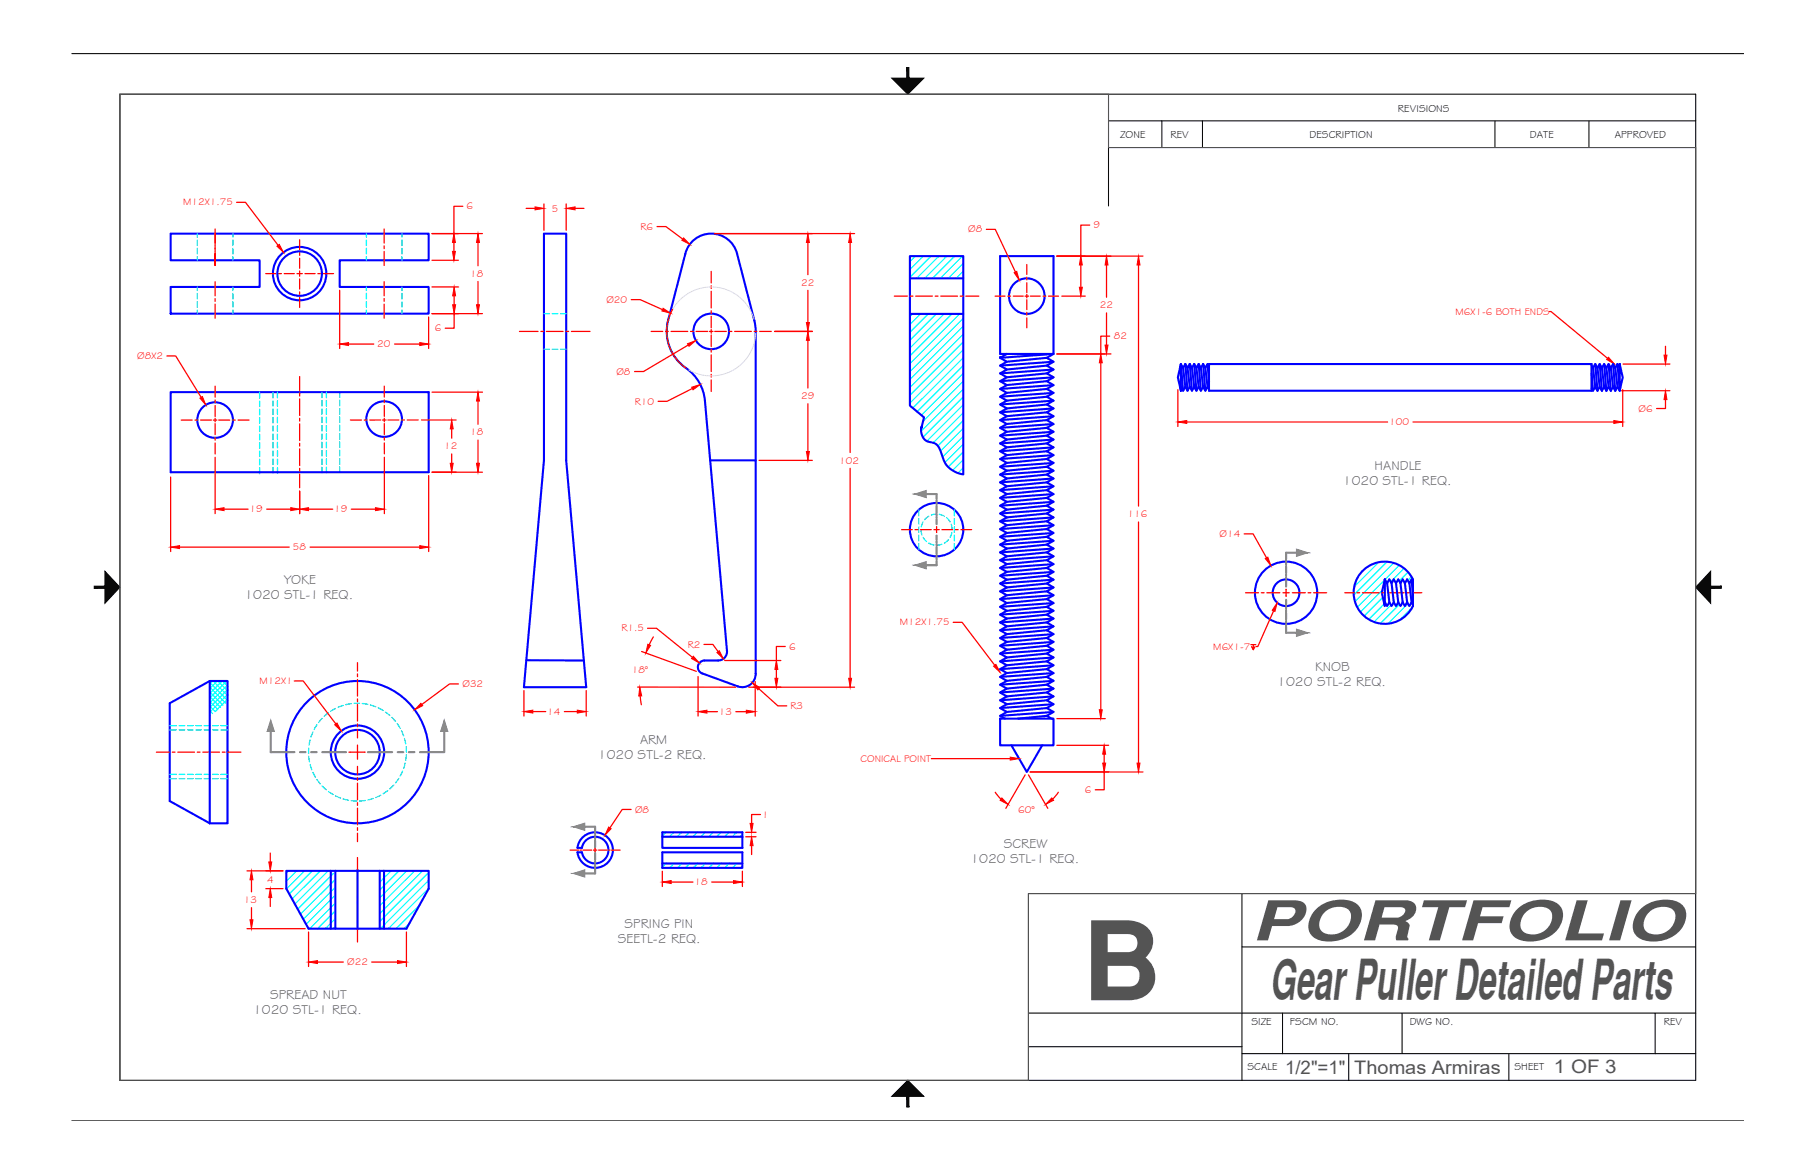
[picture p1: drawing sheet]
<svg xmlns="http://www.w3.org/2000/svg" width="432mm" height="279mm" viewBox="0 0 432 279" stroke-linecap="round" stroke-linejoin="round" font-family="sans-serif">
<!-- layer: OBJ -->
<g fill="none" stroke="#00f" stroke-width=".5">
<path d="M40.6 55.6h61.4v6.3h-21.2v6.4h21.2v6.3h-61.4v-6.3h21.2v-6.4h-21.2zM129.4 55.6h5.3v54l4.8 53.9h-14.9l4.8-53.9zM158.9 76.2a10.6 10.6 0 0 0 4.3 11.4M159 76.2l4-15.8a6.4 6.4 0 0 1 6.2-4.8 6.4 6.4 0 0 1 6.1 4.8l4.2 15.8 .3 2.1v82.1a3.2 3.2 0 0 1-4.3 3l-8.4-3.1a1.58 1.58 0 0 1-1.1-1.8 1.58 1.58 0 0 1 1.6-1.3h3.2M163.2 87.6a10.6 10.6 0 0 1 4.5 7.8l5.3 59.5a2.11 2.11 0 0 1-2.2 2.3M40.6 112.4v-19.1h61.4v19.1M169 109.6h10.8M68.1 211.5v-4.2h33.9v4.2M73.4 221h23.3"/>
<circle cx="71.3" cy="65.1" r="6.4"/>
<circle cx="169.2" cy="78.9" r="4.2"/>
<circle cx="51.2" cy="100" r="4.2"/>
<circle cx="91.4" cy="99.7" r="4.2"/>
<circle cx="85" cy="179" r="16.9"/>
<circle cx="85" cy="179" r="6.4"/>
<circle cx="85" cy="179" r="5.3"/>
</g>
<!-- layer: HID -->
<g fill="none" stroke="#00d1d1" stroke-width=".3">
<path d="M46.9 55.6v.9M46.9 57.1v1.3M46.9 59.1v1.3M55.4 55.6v.9M55.4 57.1v1.3M55.4 59.1v1.3M87.2 55.6v.9M87.2 57.1v1.3M87.2 59.1v1.3M95.6 55.6v.9M95.6 57.1v1.3M95.6 59.1v1.3"/>
<path d="M46.9 61.1v.8M46.9 68.3v.9M46.9 69.8v1.3M46.9 71.8v1.3M46.9 73.8v.8M55.4 61.1v.8M55.4 68.3v.9M55.4 69.8v1.3M55.4 71.8v1.3M55.4 73.8v.8M87.2 61.1v.8M87.2 68.3v.9"/>
<path d="M87.2 69.8v1.3M87.2 71.8v1.3M87.2 73.8v.8M95.6 61.1v.8M95.6 68.3v.9M95.6 69.8v1.3M95.6 71.8v1.3M95.6 73.8v.8M129.4 74.6h1.3M131.4 74.6h1.3M133.4 74.6h1.3M61.8 93.3v1.5"/>
<path d="M61.8 95.4v1.4M61.8 97.4v1.3M61.8 99.4v1.3M64.9 93.3l.1 1.4M65 95.4v1.3M65 97.3v1.4M65 99.3v1.3M66 93.3v1.4M66 95.4v1.3M66 97.3v1.4M66 99.3v1.3M76.6 93.3v1.4"/>
<path d="M76.6 95.3v1.3M76.6 97.3v1.3M76.6 99.3v1.3M77.6 93.3l.1 1.4M77.7 95.3v1.3M77.7 97.3v1.3M77.7 99.3v1.3M80.8 93.3v1.3M80.8 95.2v1.4M80.8 97.2v1.4M80.8 99.2v1.3M129.4 83.1h1.3"/>
<path d="M131.4 83.1h1.3M133.4 83.1h1.3M61.8 101.4v1.3M61.8 103.4v1.3M61.8 105.4v1.3M61.8 107.3v1.4M61.8 109.3v1.3M61.8 111.3v1.4M65 105.3v1.3M65 101.3v1.3M65 103.3v1.3M65 107.3v1.3"/>
<path d="M65 109.2v1.4M65 111.2v1.4M66 105.3v1.3M66 101.3v1.3M66 103.3v1.3M66 107.3v1.3M66 109.2v1.4M66 111.2v1.4M76.6 105.2v1.4M76.6 101.3v1.3M76.6 103.3v1.3M76.6 107.2v1.4"/>
<path d="M76.6 109.2v1.3M76.6 111.2v1.3M77.7 105.2v1.4M77.7 101.3v1.3M77.7 103.3v1.3M77.7 107.2v1.3M77.7 109.2v1.3M77.7 111.2v1.3M80.8 101.2v1.3M80.8 103.2v1.3M80.8 105.2v1.3M80.8 107.2v1.3"/>
<path d="M80.8 109.1v1.4M80.8 111.1v1.3M73.4 178v1.3M73.4 180l.2 1.3M73.8 176.1l-.3 1.3M74.4 174.2l-.4 1.2M75.4 172.5l-.7 1.1M76.6 171l-.8 1M78.1 169.6l-1 .9M79.8 168.6l-1.1 .7M81.6 167.9l-1.2 .4M83.6 167.5l-1.3 .2"/>
<path d="M85.5 167.4h-1.3M86.2 167.4l1.3 .2M88.1 167.8l1.3 .4M90 168.5l1.1 .6M91.7 169.5l1 .8M93.2 170.7l.9 1M94.5 172.2l.7 1.1M95.5 173.9l.5 1.2M96.2 175.8l.3 1.2M96.6 177.7l.1 1.3M96.7 179.7l-.2 1.3M73.8 181.9l.4 1.3"/>
<path d="M74.4 183.8l.7 1.2M75.4 185.5l.8 1.1M76.6 187.1l1 .9M78.1 188.4l1.1 .7M79.8 189.4l1.2 .5M81.6 190.1l1.3 .4M83.6 190.6h1.3M86.9 190.5l-1.4 .1M88.8 190l-1.3 .4M90.6 189.2l-1.2 .6M92.2 188.2l-1 .7M93.7 186.8l-1 .9"/>
<path d="M94.9 185.2l-.8 1.1M95.8 183.5l-.6 1.2M96.4 181.6l-.4 1.3"/>
</g>
<!-- layer: CEN -->
<g fill="none" stroke="#f00" stroke-width=".3">
<path d="M51.2 59.8v3.4v-2.8M51.2 54.5v3.9M51.2 58.5v1.2M71.3 57.1v2.4M91.4 54.5v3.4M91.4 58.5v.7M91.4 59.8v3.4M51.2 67v3.4M51.2 71.1v.6M51.2 72.4v3.3M63.2 65.1h2.4M66.3 65.1h.7"/>
<path d="M67.6 65.1h2.4M70.6 65.1h1.3M71.3 60.1v.7M71.3 61.4v2.4M71.3 64.5v1.3M71.3 66.4v2.4M71.3 69.5v.6M71.3 70.8v2.4M72.6 65.1h2.4M75.6 65.1h.7M76.9 65.1h2.4M91.4 67v3.4"/>
<path d="M91.4 71.1v.6M91.4 72.4v3.3M123.6 78.9h4.4M128.7 78.9h.6M130 78.9h4M134.6 78.9h.7M135.9 78.9h4.5M154.9 78.9h2.8M158.3 78.9h.7M159.6 78.9h4M164.3 78.9h.6M165.6 78.9h2.8"/>
<path d="M168.8 78.9h.8M169.2 64.6v2.7M169.2 68v.7M169.2 69.3v4M169.2 74v.6M169.2 75.3v2.7M169.2 78.5v.8M169.2 79.7v2.8M170 78.9h2.8M173.5 78.9h.6M174.8 78.9h4M179.4 78.9h.7"/>
<path d="M180.7 78.9h2.8M43.1 100h2.6M46.4 100h.7M47.7 100h2.6M50.8 100h.8M51.2 91.9v2.6M51.2 95.2v.7M51.2 96.5v2.6M51.2 99.6v.8M52 100h2.6M55.3 100h.7M56.6 100h2.6"/>
<path d="M83.4 100h2.6M86.6 100h.7M90.6 100h-2.6M91 100h.9M91.4 91.9v2.6M91.4 95.2v.6M91.4 96.5v2.6M91.4 99.5v.9M94.9 100h-2.6M95.6 100h.6M96.9 100h2.6M169.2 83.1v.7"/>
<path d="M169.2 84.5v3.9M169.2 89.1v.7M169.2 90.4v2.8M51.2 100.8v2.6M51.2 104.1v.7M51.2 105.4v2.6M91.4 100.8v2.6M91.4 104.1v.6M91.4 105.4v2.6"/>
</g>
<!-- layer: DIM -->
<g fill="none" stroke="#f00" stroke-width=".3">
<path d="M56.3 48.2h2.1l7.8 10.2M102.8 55.6h12M108 57.7v2.1M110.1 49.1h-2.1v6.5M113.7 57.7v5.5M125.2 49.6h2.1M129.4 48.5v6.3M134.7 48.5v6.3M136.8 49.6h2.1M156.3 53.9h2.1l4 3M170 55.6h33.3M192.2 57.7v7.7"/>
<path d="M202.3 57.7v50M80.8 69.1v13.8M102 75.4v7.5M102.8 74.6h12M102.8 68.3h6.3M102.8 61.9h6.3M108 74.6v3.5h-2.1M108 70.4v2.1M113.7 67v5.5M184.3 78.9h9M192.2 69.1v7.7M39.7 84.7h2.1l6.1 9.9"/>
<path d="M82.9 81.9h6M93.9 81.9h6M100.3 100h8.2M102.8 93.3h12M113.7 95.4v5.6M163.7 82.1l-10.6 6.3h-2.1M164.7 92.5l-6 3h-2.1M192.2 81v11.3M192.2 96.1v11.4M40.6 113.5v17.8M102 113.2v18.1M102.8 112.4h12"/>
<path d="M107.5 102.1v2.2M107.5 108v2.3M113.7 104.7v5.6M180.6 109.6h12.7M202.3 111.5v49.9M42.7 130.2h26.1M73.8 130.2h26.1M152.6 155l13.1 4.8M154.1 149.5h2.1l8.5 7M155.4 151.6l-1 1.9M167.5 153.4h2.1l1.2 1.7M124.6 164.3v6.1"/>
<path d="M126.8 169.4h3M134.3 169.4h3M139.5 164.3v6.1M151.7 163.5h23.3M152.3 165.6l.3 2.1M166.1 161v9.4M168.2 169.4h2.5M175.1 169.4h2.5M178.1 163.5h25.2M179.7 162.2v8.2"/>
</g>
<g fill="#f00" stroke="#f00" stroke-width=".24">
<path d="M40.6 130.2l2.1-.3v.7z"/>
<path d="M99.9 129.9l2.1 .3-2.1 .4z"/>
<path d="M113.4 110.3h.7l-.4 2.1z"/>
<path d="M113.7 93.3l.4 2.1h-.7z"/>
<path d="M107.5 100l.3 2.1h-.7z"/>
<path d="M107.1 110.3h.7l-.3 2.1z"/>
<path d="M47.6 94.8l.6-.4 .8 2z"/>
<path d="M108 68.3l.4 2.1h-.7z"/>
<path d="M107.7 72.5h.7l-.4 2.1z"/>
<path d="M113.4 72.5h.7l-.4 2.1z"/>
<path d="M113.7 55.6l.4 2.1h-.7z"/>
<path d="M107.6 59.8h.7l-.3 2.1z"/>
<path d="M108 55.6l.3 2.1h-.7z"/>
<path d="M99.9 81.5l2.1 .4-2.1 .3z"/>
<path d="M80.8 81.9l2.1-.4v.7z"/>
<path d="M65.9 58.6l.5-.4 1 1.9z"/>
<path d="M127.3 49.2l2.1 .4-2.1 .3z"/>
<path d="M134.7 49.6l2.1-.4v.7z"/>
<path d="M162.6 56.6l1.5 1.6-1.9-1z"/>
<path d="M164.6 92.1l2-.6-1.7 1.3z"/>
<path d="M163.6 81.8l2-.8-1.7 1.4z"/>
<path d="M192.2 55.6l.4 2.1h-.8z"/>
<path d="M191.8 76.8h.8l-.4 2.1z"/>
<path d="M192.2 78.9l.4 2.1h-.8z"/>
<path d="M191.8 107.5h.8l-.4 2.1z"/>
<path d="M202.3 55.6l.3 2.1h-.7z"/>
<path d="M201.9 161.4h.7l-.3 2.1z"/>
<path d="M177.6 169l2.1 .4-2.1 .3z"/>
<path d="M166.1 169.4l2.1-.4v.7z"/>
<path d="M154.1 153.3l.7 .3-1.2 1.8z"/>
<path d="M152.2 163.5l.5 2.1h-.7z"/>
<path d="M170.6 155.3l.5-.4 1 1.9z"/>
<path d="M165 156.2l1.4 1.6-1.9-1.1z"/>
<path d="M124.6 169.4l2.2-.4v.7z"/>
<path d="M137.3 169l2.2 .4-2.2 .3z"/>
</g>
<!-- layer: HATCH -->
<g fill="none" stroke="#0ff" stroke-width=".3">
<path d="M68.7 207.3l-.6 .6M70.6 207.3l-2.5 2.4M72.5 207.3l-4.3 4.3M74.3 207.3l-5.5 5.5M76.2 207.3l-6.7 6.7M78.1 207.3l-7.9 7.9M79.3 207.9l-8.5 8.5M79.8 209.3l-8.3 8.3M79.8 211.2l-7.6 7.6M79.8 213.1l-7 6.9M79.8 214.9l-6.1 6.1M79.8 216.8l-4.3 4.2"/>
<path d="M79.8 218.7l-2.4 2.3M93 207.3l-2.7 2.7M94.9 207.3l-4.6 4.5M96.8 207.3l-6.5 6.4M97.4 219.7l-1.3 1.3M98.6 207.3l-8.3 8.3M99.7 215.5l-5.5 5.5M100.5 207.3l-10.2 10.1M102 207.7l-11.7 11.6M102 209.5l-11.5 11.5M102 211.4l-9.6 9.6M79.8 220.5l-.5 .5"/>
</g>
<!-- layer: OBJ -->
<circle cx="85" cy="207.3" r=".25" fill="#00f"/>
<!-- layer: CEN -->
<g fill="none" stroke="#f00" stroke-width=".3">
<path d="M85 157.7v2M83 179h3.9M85 160.4v.6M85 161.7v4M85 166.3v.7M85 167.7v3.9M85 172.3v.7M85 173.6v2M85 177.3v3.4M85 182.4v2M85 185.1v.6M85 186.4v4"/>
<path d="M85 191v.7M85 192.3v4M85 197v.6M85 198.3v2M85 204.1v3.1M85 207.8v.7M85 209.2v3.9M85 213.8v.7M85 215.1v4M85 219.8v.6M85 221.1v3.1"/>
</g>
<!-- layer: OBJ -->
<path d="M40.4 167.4v23.2M49.9 162.1h4.2v33.8h-4.2M68.1 211.5l5.3 9.5M79.8 207.3v13.7M90.3 207.3v13.7M91.4 207.3v13.7M102 211.5l-5.3 9.5" fill="none" stroke="#00f" stroke-width=".5"/>
<!-- layer: HATCH -->
<g fill="none" stroke="#0ff" stroke-width=".3">
<path d="M49.9 170.3h.1M49.9 169.2l.7 .6M49.9 168l1.3 1.3M49.9 166.9l1.9 1.9M49.9 165.8l2.6 2.5M49.9 164.7l3.2 3.1M49.9 163.5l3.8 3.8M49.9 162.4l4.2 4.3M50.6 162.1l-.7 .7M50.7 162.1l3.4 3.4M51.7 162.1l-1.8 1.8M51.8 162.1l2.3 2.3"/>
<path d="M52.8 162.1l-2.9 2.9M52.9 162.1l1.2 1.2M54 162.1l-4.1 4M54 162.1l.1 .1M54.1 163l-4.2 4.3M54.1 164.1l-4.2 4.3M54.1 165.3l-4.2 4.2M54.1 166.4l-2.9 3"/>
</g>
<!-- layer: OBJ -->
<circle cx="54.1" cy="179" r=".25" fill="#00f"/>
<!-- layer: CEN -->
<g fill="none" stroke="#f00" stroke-width=".3">
<path d="M212.8 70.5h3.1M216.5 70.5h.7M217.9 70.5h3.9M222.5 70.5h.6M223.8 70.5h4M228.4 70.5h.7M229.8 70.5h3.1M236.7 70.5h2.4M239.8 70.5h.6M241.1 70.5h2.3M243.9 70.5h.8M244.3 62.9v2.4"/>
<path d="M244.3 66v.6M244.3 67.3v2.3M244.3 70.1v.8M244.3 71.3v2.4M244.3 74.3v.7M244.3 75.7v2.3M245.1 70.5h2.4M248.1 70.5h.7M249.5 70.5h2.3M214.5 126.1h2.5M217.7 126.1h.7M219 126.1h2.6"/>
<path d="M222.2 126.1h1.3M222.8 125.4v1.3M224.1 126.1h2.5M227.3 126.1h.6M228.6 126.1h2.6M296.3 141.1h3.1M300.1 141.1h.6M301.4 141.1h3.1M305.2 141.1h1.5M306 140.2v1.7M307.5 141.1h3M311.2 141.1h.7"/>
<path d="M312.5 141.1h3.1M319.9 141.1h2.3M322.8 141.1h.7M324.1 141.1h4M328.8 141.1h.6M330.1 141.1h4M334.7 141.1h.7M336 141.1h2.3M37.2 179h3.1M41 179h.6M42.3 179h4M46.9 179h.7"/>
<path d="M48.3 179h3.9M52.9 179h.6M54.2 179h3.1M135.6 202.3h2.1M138 202.3h.3M138.7 202.3h2M141.2 202.3h.8M141.6 201.8v1M142.4 202.3h2.1M144.8 202.3h.3M145.5 202.3h2"/>
</g>
<!-- layer: HID -->
<g fill="none" stroke="#00d1d1" stroke-width=".3">
<path d="M218.6 121.3v1.4M218.6 123.4v1.3M218.6 125.4v1.3M218.6 127.4v1.3M218.6 129.4v1.4M219.1 126.1l.2 1.2M219.6 124.2l-.4 1.2M219.6 127.9l.8 1M221 122.8l-1 .9M221 129.3l1.2 .4M222.8 122.3l-1.2 .3M223.5 122.4l1.2 .4"/>
<path d="M224.1 129.5l-1.3 .3M225.2 123.2l.8 1M225.7 128.4l-1 .9M226.3 124.8l.2 1.3M226.5 126.7l-.5 1.2M227.1 121.3v1.4M227.1 123.4v1.3M227.1 125.4v1.3M227.1 127.4v1.3M227.1 129.4v1.4M40.4 173.7h1.6M40.4 172.7h1.6"/>
<path d="M42.6 173.7h1.4M42.6 172.7h1.4M44.6 173.7h1.3M44.6 172.7h1.3M46.6 173.7h1.3M46.6 172.7h1.3M48.6 173.7h1.3M48.6 172.7h1.3M50.6 173.7h1.3M50.6 172.7h1.3M52.6 173.7h1.5M52.6 172.7h1.5"/>
<path d="M40.4 184.3h1.6M40.4 185.3h1.6M42.6 184.3h1.4M42.6 185.3h1.4M44.6 184.3h1.3M44.6 185.3h1.3M46.6 184.3h1.3M46.6 185.3h1.3M48.6 184.3h1.3M48.6 185.3h1.3M50.6 184.3h1.3M50.6 185.3h1.3"/>
<path d="M52.6 184.3h1.5M52.6 185.3h1.5"/>
</g>
<!-- layer: OBJ -->
<g fill="none" stroke="#00f" stroke-width=".5">
<path d="M216.5 66.2h12.7M216.5 74.7h12.7M237.9 61h12.7v23.2h-12.7zM250.6 84.2l-1.6 1M280.9 86.6v6.4l-.7-3.2zM287.6 93h91M287.6 86.6h91M385.3 86.6l.8 3.2-.8 3.2zM219.3 101.5a2.83 2.83 0 0 0 1.8 3.7l.5 .1a2.72 2.72 0 0 1 2.3 2.3 6.1 6.1 0 0 0 5.3 5.3v-51.9h-12.7v35.5l3.3 2.8-.7 2.9M324.3 135.7a7.4 7.4 0 0 1 11.8 2.2v6.3a7.4 7.4 0 0 1-11 2.9 7.4 7.4 0 0 1-.8-11.4zM329.5 137.9l-.8 3.2 .8 3.1v-.9M40.4 167.4l9.5-5.3v33.8l-9.5-5.3"/>
<path d="M237.9 171h12.7v6.4h-12.7zM240.6 177.4l3.7 6.3 3.7-6.3M138.3 199.6a4.2 4.2 0 0 1 6.7 .2 4.2 4.2 0 0 1-1.9 6.5 4.2 4.2 0 0 1-5.7-3.5h1a3.2 3.2 0 0 0 4.9 2.2 3.2 3.2 0 0 0 0-5.3 3.2 3.2 0 0 0-4.9 2.1h-1l.2-.8zM157.6 198.1h19v3.7h-19zM157.6 199.1h19M157.6 202.8h19v3.7h-19zM157.6 205.5h19"/>
<circle cx="244.3" cy="70.5" r="4.2"/>
<circle cx="222.8" cy="126" r="6.4"/>
<circle cx="306" cy="141.1" r="7.4"/>
<circle cx="306" cy="141.1" r="3.2"/>
</g>
<!-- layer: DIM -->
<g fill="none" stroke="#f00" stroke-width=".3">
<path d="M234.7 54.6h2.1l4.8 10.1M259.3 53.6h-2.2v7.4M150.2 71.3h2.1l5.3 2.4M160 73.6a10.6 10.6 0 0 0 3.2 14M251.4 61h20.5M252.6 70.5h5.6M257.1 63.1v5.3M263.2 63.1v7.6M263.2 74.5v7.6M270.9 63.1v57.4M368.6 74.1h.4l13.4 11.2M251.4 84.2h12.9"/>
<path d="M261.9 86.4v82.5M264 80h-2.1v4.2M280.2 92.7v8.8M385.8 93h11.5M386.1 92.7v8.8M386.1 86.6h11.2M396.2 95.1v2.1h-2.1M396.2 82.4v2.1M282.3 100.4h47.8M336.2 100.4h47.7M270.9 124.2v57.4M296 127.1h2.1l3.2 5.7"/>
<path d="M172.4 157.2h13.4M184.7 159.3v2.1M186.8 153.9h-2.1v3.3M226.8 148.1h2.1l7.8 10.2M297.6 153.4h1.2M298.2 153.4v1.2l-.4-.7M298.6 153.9l-.4 .7M303 145.4l-3.8 8.5h-.3M70 162.1h2.1l7.8 10.2M109.1 162.8h-2.1l-6.6 4.9M179.2 163.5h6.6M180.5 163.9l4.6 4.1h2.1"/>
<path d="M251.4 177.4h12.3M251.4 171h11.5M262.7 179.5v2.1M150.1 192.6h-2.1l-2.9 4.4M177.4 199.1h2.5M177.4 198.1h2.5M180.9 193.8h-2.1v2.2M221.6 180.5h18.7M236.8 188.5l1.3 1.7M243.9 184.4l-4.6 8M244.7 184.4l4.6 8M245.1 183.7h26.8"/>
<path d="M251.8 188.5l-1.4 1.7M262.7 183.7v4.3h-2.1M58.8 207.3h8.5M59.8 209.4v2.9M59.8 216v2.9M63.2 211.5h4.1M64.3 203v2.1M64.3 213.6v2.1M157.6 207.3v3.7M159.7 209.9h5.2M169.3 209.9h5.2M176.6 207.3v3.7"/>
<path d="M178.8 201.3v2.1M58.8 221h13.8M73.4 221.8v8.2M75.5 229h6.2M88.4 229h6.2M96.7 221.8v8.2"/>
</g>
<g fill="#f00" stroke="#f00" stroke-width=".24">
<path d="M100.1 167.4l.5 .5-1.9 1z"/>
<path d="M79.6 172.5l.6-.4 1 1.9z"/>
<path d="M73.4 229l2.1-.4v.7z"/>
<path d="M94.6 228.6l2.1 .4-2.1 .3z"/>
<path d="M63.9 205.1h.8l-.4 2.2z"/>
<path d="M64.3 211.5l.4 2.1h-.8z"/>
<path d="M59.8 207.3l.4 2.1h-.7z"/>
<path d="M59.5 218.9h.7l-.4 2.1z"/>
<path d="M144.8 196.8l.6 .4-1.5 1.6z"/>
<path d="M178.8 199.1l.4 2.2h-.7z"/>
<path d="M178.5 196h.7l-.4 2.1z"/>
<path d="M174.5 209.6l2.1 .3-2.1 .4z"/>
<path d="M157.6 209.9l2.1-.3v.7z"/>
<path d="M256.8 68.4h.7l-.4 2.1z"/>
<path d="M257.1 61l.4 2.1h-.7z"/>
<path d="M263.2 61l.4 2.1h-.7z"/>
<path d="M262.9 82.1h.7l-.4 2.1z"/>
<path d="M270.9 61l.3 2.1h-.7z"/>
<path d="M270.5 181.6h.7l-.3 2.1z"/>
<path d="M241.3 64.9l.6-.3 .6 2.1z"/>
<path d="M262.7 177.4l.3 2.1h-.7z"/>
<path d="M262.3 181.6h.7l-.3 2.1z"/>
<path d="M261.5 168.9h.7l-.3 2.1z"/>
<path d="M261.9 84.2l.3 2.2h-.7z"/>
<path d="M238.3 189.9l1.5 1.5-1.9-.9z"/>
<path d="M250.2 189.9l.5 .6-2 .9z"/>
<path d="M240.3 180.2l2.2 .3-2.2 .4z"/>
<path d="M236.4 158.5l.5-.4 1 1.9z"/>
<path d="M280.2 100.4l2.1-.3v.7z"/>
<path d="M383.9 100.1l2.2 .3-2.2 .4z"/>
<path d="M395.9 84.5h.7l-.4 2.1z"/>
<path d="M396.2 93l.4 2.1h-.7z"/>
<path d="M382.7 85l1.4 1.6-1.9-1z"/>
<path d="M301 132.9l.6-.3 .7 2z"/>
<path d="M303.9 143.4l-.6 2.1-.6-.3z"/>
<path d="M157.8 73.4l1.7 1.2-2-.6z"/>
<path d="M184.4 161.4h.7l-.4 2.1z"/>
<path d="M184.7 157.2l.4 2.1h-.7z"/>
<path d="M179 162.5l1.8 1.2-.5 .5z"/>
</g>
<!-- layer: HATCH -->
<g fill="none" stroke="#0ff" stroke-width=".3">
<path d="M217.1 74.7l-.6 .7M217.8 61l-1.3 1.3M219 74.7l-2.5 2.5M219.7 61l-3.2 3.1M220.9 74.7l-4.4 4.4M221.5 61l-5 5M222.7 74.7l-6.2 6.3M223.4 61l-5.3 5.2M224.6 74.7l-8.1 8.1M225.3 61l-5.3 5.2M226.5 74.7l-10 10M227.1 61l-5.3 5.2"/>
<path d="M228.3 74.7l-11.8 11.9M229 61l-5.3 5.2M229.2 62.7l-3.6 3.5M229.2 64.5l-1.7 1.7M229.2 75.8l-12.7 12.7M229.2 77.6l-12.7 12.7M229.2 79.5l-12.7 12.7M229.2 81.4l-12.7 12.7M229.2 83.2l-12.7 12.7M229.2 85.1l-12 12M229.2 87l-11 11M229.2 88.9l-10 9.9"/>
<path d="M229.2 90.7l-9.6 9.6M229.2 92.6l-10.1 10M229.2 94.5l-9.6 9.6M229.2 96.3l-8.7 8.7M229.2 98.2l-7.2 7.2M229.2 100.1l-6.1 6M229.2 102l-5.4 5.4M229.2 103.8l-5 4.9M229.2 105.7l-4.4 4.4M229.2 107.6l-3.6 3.5M229.2 109.4l-2.6 2.6M229.2 111.3l-1.3 1.3"/>
<path d="M328 133.8l-5.8 5.8M329.4 138l-6.5 6.5M330 133.7l-7.9 7.9M331.6 134l-9.2 9.2M332.9 134.5l-3.4 3.4M334 135.3l-3.1 3.1M334.2 138.8h.1M335 136.2l-2.1 2.1M335.8 137.2l-.9 .9M328.9 140.4l-5.3 5.3M329 142.2l-4.5 4.4M329.3 143.7l-3.7 3.7"/>
<path d="M329.6 143.5l-.1 .1M330.9 144l-4 4M332.9 143.8l-4.5 4.6M335 143.7l-4.8 4.7M336 144.5l-3.1 3.1M158.4 198.1l-.8 .8M160.3 198.1l-1.1 1M162.2 198.1l-1.1 1M164 198.1l-1 1M165.9 198.1l-1 1M167.8 198.1l-1.1 1M169.7 198.1l-1.1 1"/>
<path d="M171.5 198.1l-1 1M173.4 198.1l-1.1 1M175.3 198.1l-1.1 1M176.6 198.6l-.5 .5M158.5 205.5l-.9 .9M160.4 205.5l-1.1 1M162.2 205.5l-1 1M164.1 205.5l-1 1M166 205.5l-1.1 1M167.9 205.5l-1.1 1M169.7 205.5l-1 1M171.6 205.5l-1.1 1"/>
<path d="M173.5 205.5l-1.1 1M175.3 205.5l-1 1M176.6 206.1l-.5 .4"/>
</g>
<!-- layer: CUTTING PLANE -->
<g fill="none" stroke="#808080" stroke-width=".5">
<path d="M220.4 117.6h2.4v1.1M222.8 119v.3M222.8 119.7v.3M222.8 120.3v1.7M222.8 122.3v.4M222.8 123v.3M222.8 123.6v1.1M222.8 127.5v1M222.8 128.8v.4M222.8 129.5v.3M222.8 130.2v1.6M222.8 132.1v.4"/>
<path d="M222.8 132.8v.3M222.8 133.5v1h-2.4M306 133.4v.4M306 134.1v.3M306 134.7v1.7M306 136.7v.4M306 137.4v.3M306 138.1v1.5M308.4 131.5h-2.4v1.6M306 142.7v1.5M306 144.5v.4M306 145.2v.3"/>
<path d="M306 145.8v1.7M306 147.8v.4M306 148.5v.3M306 149.1v1.5h2.4M64.4 174.1v4.9h5.7M71.4 179h1.3M74 179h1.3M76.7 179h5.6M87.5 179h5.8M94.6 179h1.3M97.3 179h1.3M105.7 174.1v4.9h-5.8"/>
<path d="M139.1 196.8h2.5v1.6M141.6 198.7v.3M141.6 199.4v.3M141.6 200v1.6M141.6 203v1.6M141.6 204.9v.4M141.6 205.6v.3M141.6 206.3v1.6h-2.5"/>
</g>
<g fill="#808080" stroke="#808080" stroke-width=".24">
<path d="M105.7 171.4l.8 2.7h-1.7z"/>
<path d="M64.4 171.4l.9 2.7h-1.8z"/>
<path d="M136.4 196.8l2.7-.9v.9zM136.4 196.8l2.7 .8v-.8z"/>
<path d="M136.4 207.9l2.7-.9v.9zM136.4 207.9l2.7 .8v-.8z"/>
<path d="M217.6 117.6l2.8-.9v.9zM217.6 117.6l2.8 .8v-.8z"/>
<path d="M217.6 134.5l2.8-.8v.8zM217.6 134.5l2.8 .9v-.9z"/>
<path d="M308.4 130.7l2.8 .8h-2.8zM308.4 131.5v.9l2.8-.9z"/>
<path d="M308.4 149.7l2.8 .9h-2.8zM308.4 150.6v.9l2.8-.9z"/>
</g>
<!-- layer: CONSTRUCTION -->
<g fill="none" stroke="#dbdbdb" stroke-width=".24">
<path d="M159.4 75l-.2 .4M159.5 74.6l-.1 .3M159.8 74.1l-.2 .3M160 73.7l-.2 .3M160.2 73.2l-.1 .3M160.5 72.8l-.2 .3M160.8 72.4l-.2 .3M161.1 72l-.2 .3M161.5 71.7l-.3 .2M161.8 71.3l-.2 .3M162.2 71l-.3 .2M162.5 70.7l-.2 .2"/>
<path d="M162.9 70.4l-.2 .2M163.3 70.1l-.2 .2M163.8 69.8l-.3 .2M164.2 69.6l-.3 .1M164.6 69.3l-.3 .2M165.1 69.1l-.3 .2M165.5 68.9l-.3 .2M166 68.8l-.3 .1M166.5 68.6l-.3 .1M167 68.5l-.3 .1M167.5 68.4l-.4 .1M168 68.4h-.4"/>
<path d="M168.4 68.3l-.3 .1M168.9 68.3h-.3M169.1 68.3h.3M169.6 68.3h.3M170.1 68.3l.3 .1M170.6 68.4h.3M171.1 68.5h.3M171.6 68.6h.3M172 68.7l.4 .1M172.5 68.8l.3 .1M173 69l.3 .1M173.4 69.2l.3 .1"/>
<path d="M173.9 69.4l.3 .1M174.3 69.6l.3 .2M174.8 69.9l.2 .1M175.2 70.1l.3 .2M175.6 70.4l.2 .2M176 70.7l.2 .3M176.3 71.1l.3 .2M176.7 71.4l.2 .2M177 71.8l.3 .2M177.4 72.1l.2 .3M177.7 72.5l.2 .3M178 72.9l.1 .3"/>
<path d="M178.2 73.4l.2 .2M178.5 73.8l.1 .3M178.7 74.2l.1 .3M178.9 74.7l.1 .3M179.1 75.1l.1 .3M179.3 75.6l.1 .4M179.7 79.9v.3M179.8 79.3v.4M163.9 88l.3 .2M164.4 88.3l.3 .1M164.8 88.5l.3 .1M165.3 88.7l.3 .1"/>
<path d="M165.7 88.9l.3 .1M166.2 89l.3 .1M166.7 89.2h.3M167.2 89.3h.3M167.6 89.3l.4 .1M168.1 89.4h.4M168.6 89.4l.4 .1M169.5 89.5h-.4M170 89.4h-.4M170.4 89.4h-.3M170.9 89.3l-.3 .1M171.4 89.2l-.3 .1"/>
<path d="M171.9 89.1l-.3 .1M172.4 89l-.3 .1M172.9 88.8l-.4 .1M173.3 88.6l-.3 .2M173.8 88.4l-.3 .2M174.2 88.2l-.3 .2M174.6 88l-.2 .1M175.1 87.7l-.3 .2M175.5 87.4l-.3 .2M175.9 87.1l-.3 .2M176.2 86.8l-.2 .2M176.6 86.4l-.2 .3"/>
<path d="M176.9 86.1l-.2 .2M177.3 85.7l-.2 .3M177.6 85.3l-.2 .3M177.9 84.9l-.2 .3M178.2 84.5l-.2 .3M178.4 84.1l-.2 .3M178.6 83.7l-.1 .2M178.9 83.2l-.2 .3M179 82.7l-.1 .4M179.2 82.3l-.1 .3M179.4 81.8l-.1 .3M179.5 81.3l-.1 .4"/>
<path d="M179.6 80.8l-.1 .4M179.7 80.4l-.1 .3"/>
</g>
<!-- layer: OBJ -->
<circle cx="237.9" cy="85.2" r=".25" fill="#00f"/>
<g fill="none" stroke="#00f" stroke-width=".5">
<path d="M239.5 86.1l9.5-.9 1.6 .9-1.6 .9 1.6 .9-1.6 1 1.6 .9-1.6 .9 1.6 .9-1.6 1 1.6 .9-1.6 .9 1.6 .9-1.6 1 1.6 .9-1.6 .9 1.6 1-1.6 .9 1.6 .9-1.6 .9 1.6 1-1.6 .9 1.6 .9-1.6 .9 1.6 1-1.6 .9 1.6 .9-1.6 .9 1.6 1-1.6 .9 1.6 .9-1.6 .9 1.6 1-1.6 .9 1.6 .9-1.6 1 1.6 .9-1.6 .9 1.6 .9-1.6 1 1.6 .9-1.6 .9 1.6 .9-1.6 1 1.6 .9-1.6 .9 1.6 .9-1.6 1 1.6 .9-1.6 .9 1.6 .9-1.6 1 1.6 .9-1.6 .9 1.6 .9-1.6 1 1.6 .9-1.6 .9 1.6 1-1.6 .9 1.6 .9-1.6 .9 1.6 1-1.6 .9 1.6 .9-1.6 .9 1.6 1-1.6 .9 1.6 .9-1.6 .9 1.6 1-1.6 .9 1.6 .9-1.6 .9 1.6 1-1.6 .9 1.6 .9-1.6 .9 1.6 1-1.6 .9 1.6 .9-1.6 1 1.6 .9-1.6 .9 1.6 .9-1.6 1 1.6 .9-1.6 .9 1.6 .9-1.6 1 1.6 .9-1.6 .9 1.6 .9-1.6 1 1.2 .6M239.5 84.2l-1.6 1 1.6 .9-1.6 .9 1.6 .9-1.6 1 1.6 .9-1.6 .9 1.6 .9-1.6 1 1.6 .9-1.6 .9 1.6 .9-1.6 1 1.6 .9-1.6 .9 1.6 1-1.6 .9 1.6 .9-1.6 .9 1.6 1-1.6 .9 1.6 .9-1.6 .9 1.6 1-1.6 .9 1.6 .9-1.6 .9 1.6 1-1.6 .9 1.6 .9-1.6 .9 1.6 1-1.6 .9 1.6 .9-1.6 1 1.6 .9-1.6 .9 1.6 .9-1.6 1 1.6 .9-1.6 .9 1.6 .9-1.6 1 1.6 .9-1.6 .9 1.6 .9-1.6 1 1.6 .9-1.6 .9 1.6 .9-1.6 1 1.6 .9-1.6 .9 1.6 .9-1.6 1 1.6 .9-1.6 .9 1.6 1-1.6 .9 1.6 .9-1.6 .9 1.6 1-1.6 .9 1.6 .9-1.6 .9 1.6 1-1.6 .9 1.6 .9-1.6 .9 1.6 1-1.6 .9 1.6 .9-1.6 .9 1.6 1-1.6 .9 1.6 .9-1.6 .9 1.6 1-1.6 .9 1.6 .9-1.6 1 1.6 .9-1.6 .9 1.6 .9-1.6 1 1.6 .9-1.6 .9 1.6 .9-1.6 1 1.6 .9-1.6 .9 1.6 .9-1.6 1 1.2 .6M249 87l-9.5 .9M249 88.9l-9.5 .9M249 90.7l-9.5 .9M249 92.6l-9.5 .9M249 94.4l-9.5 .9M249 96.3l-9.5 .9M249 98.1l-9.5 1M249 100l-9.5 .9M250.6 86.1l-12.7 .9M250.6 87.9l-12.7 1"/>
<path d="M250.6 84.2l-12.7 1M250.6 91.6l-12.7 1M250.6 93.5l-12.7 .9M250.6 89.8l-12.7 .9M250.6 97.2l-12.7 .9M250.6 99.1l-12.7 .9M250.6 95.3l-12.7 1M280.9 92.1l.6 .9 .5-.9M281.5 87.6l.5 4.5M282 86.6l-.5 1-.6-1 .6 6.4M282 86.6l.5 1 .6-1M282 92.1l.5 .9 .6-.9"/>
<path d="M282 86.6l.5 6.4M282.5 87.6l.6 4.5M283.1 86.6l.5 1 .5-1M283.1 92.1l.5 .9 .5-.9M283.1 86.6l.5 6.4M283.6 87.6l.5 4.5M284.1 86.6l.5 1 .6-1M284.1 92.1l.5 .9 .6-.9M284.1 86.6l.5 6.4M284.6 87.6l.6 4.5M285.2 86.6l.5 1 .5-1M285.2 92.1l.5 .9 .5-.9"/>
<path d="M285.2 86.6l.5 6.4M285.7 87.6l.5 4.5M286.2 86.6l.6 1 .5-1 .3 .6M286.2 92.1l.6 .9 .5-.9 .3 .6M286.2 86.6l.6 6.4M286.8 87.6l.5 4.5M287.3 86.6l.3 4.2M287.6 86.6v6.4M378.6 92.4l.4 .6 .5-.9 .5 .9M378.6 87l.4 .6 .5-1 .5 1M378.6 88.9l.4 4.1M378.6 86.6v6.4"/>
<path d="M379 87.6l.5 4.5M379.5 86.6l.5 6.4M380 93l.6-.9 .5 .9M380 87.6l.6-1 .5 1M380 87.6l.6 4.5M380.6 86.6l.5 6.4M381.1 93l.5-.9 .6 .9M381.1 87.6l.5-1 .6 1M381.1 87.6l.5 4.5M381.6 86.6l.6 6.4M382.2 93l.5-.9 .5 .9M382.2 87.6l.5-1 .5 1"/>
<path d="M382.2 87.6l.5 4.5M382.7 86.6l.5 6.4M383.2 93l.6-.9 .5 .9M383.2 87.6l.6-1 .5 1M383.2 87.6l.6 4.5M383.8 86.6l.5 6.4M384.3 87.6l.5-1 .5 1M384.3 87.6l.5 4.5M384.8 86.6l.5 6.4-.5-.9-.5 .9M40.6 112.4h61.4M249 101.8l-9.5 1M249 103.7l-9.5 .9"/>
<path d="M249 105.5l-9.5 1M249 107.4l-9.5 .9M249 109.2l-9.5 1M249 111.1l-9.5 .9M249 112.9l-9.5 1M249 114.8l-9.5 .9M249 116.7l-9.5 .9M249 118.5l-9.5 .9M250.6 102.8l-12.7 .9M250.6 104.6l-12.7 .9M250.6 100.9l-12.7 .9M250.6 108.3l-12.7 .9"/>
<path d="M250.6 110.2l-12.7 .9M250.6 106.5l-12.7 .9M250.6 113.9l-12.7 .9M250.6 115.7l-12.7 1M250.6 112l-12.7 .9M250.6 119.4l-12.7 1M250.6 117.6l-12.7 .9M249 120.4l-9.5 .9M249 122.2l-9.5 .9M249 124.1l-9.5 .9M249 125.9l-9.5 .9M249 127.8l-9.5 .9"/>
<path d="M249 129.6l-9.5 .9M249 131.5l-9.5 .9M249 133.3l-9.5 .9M249 135.2l-9.5 .9M249 137l-9.5 1M249 138.9l-9.5 .9M250.6 121.3l-12.7 .9M250.6 125l-12.7 .9M250.6 126.8l-12.7 1M250.6 123.1l-12.7 1M250.6 130.5l-12.7 1M250.6 132.4l-12.7 .9"/>
<path d="M250.6 128.7l-12.7 .9M250.6 136.1l-12.7 .9M250.6 138l-12.7 .9M250.6 134.2l-12.7 1M250.6 139.8l-12.7 .9M330 138.8l.5 4.5M331.1 138.8l.5 4.5M332.1 138.8l.6 4.5M333.2 138.8l.5 4.5M334.2 138.8l.6 4.5M335.3 138.8l.5 4.5M335.8 137.9l.3 3.9"/>
<path d="M336.1 138.5l-.3-.6-.5 .9-.5-.9-.6 .9-.5-.9-.5 .9-.5-.9-.6 .9-.5-.9-.5 .9-.6-.9-.5 .9-.5-.9v5.4l.5 .9 .5-.9M125.2 157.1l13.7 .1M249 140.7l-9.5 1M249 142.6l-9.5 .9M249 144.4l-9.5 1M249 146.3l-9.5 .9M249 148.1l-9.5 1M249 150l-9.5 .9M249 151.8l-9.5 1M249 153.7l-9.5 .9M249 155.5l-9.5 1M249 157.4l-9.5 .9"/>
<path d="M249 159.3l-9.5 .9M250.6 141.7l-12.7 .9M250.6 143.5l-12.7 .9M250.6 147.2l-12.7 .9M250.6 149.1l-12.7 .9M250.6 145.4l-12.7 .9M250.6 152.8l-12.7 .9M250.6 154.6l-12.7 .9M250.6 150.9l-12.7 .9M250.6 158.3l-12.7 1M250.6 156.5l-12.7 .9M330.5 143.3l.6 .9 .5-.9"/>
<path d="M331.6 143.3l.5 .9 .6-.9M332.7 143.3l.5 .9 .5-.9M333.7 143.3l.5 .9 .6-.9M334.8 143.3l.5 .9 .5-.9 .3 .6M249 161.1l-9.5 .9M249 163l-9.5 .9M249 164.8l-9.5 .9M249 166.7l-9.5 .9M249 168.5l-9.5 .9M249 170.4l-6.7 .6M250.6 160.2l-12.7 .9M250.6 163.9l-12.7 .9"/>
<path d="M250.6 165.7l-12.7 1M250.6 162l-12.7 1M250.6 169.4l-12.7 1M250.6 167.6l-12.7 .9M78.7 207.3v13.7M85.1 207.3v13.7"/>
<circle cx="71.3" cy="65.1" r="5.3"/>
</g>
<!-- layer: CEN -->
<path d="M71.3 93.3h.1M71.3 89.6v3.3M71.3 93.6v.7M71.3 94.9v4M71.3 99.6v.6M71.3 100.9v3.9M71.3 105.5v.7M71.3 106.8v4M71.3 111.5v.6M71.3 112.8v3.3" fill="none" stroke="#f00" stroke-width=".3"/>
<!-- layer: DIM -->
<path d="M51.2 108.8v13.4M71.3 116.9v5.3M91.4 108.8v13.4M53.3 121.2h5.7M63.4 121.2h5.8M73.4 121.2h5.8M83.6 121.2h5.7" fill="none" stroke="#f00" stroke-width=".3"/>
<g fill="#f00" stroke="#f00" stroke-width=".24">
<path d="M51.2 121.2l2.1-.4v.7z"/>
<path d="M69.2 120.8l2.1 .4-2.1 .3z"/>
<path d="M89.3 120.8l2.1 .4-2.1 .3z"/>
<path d="M71.3 121.2l2.1-.4v.7z"/>
</g>
<!-- layer: Title Block -->
<g fill="none" stroke="#000" stroke-width=".25">
<path d="M17.1 12.8h397.8M28.5 22.4h374.9v234.7h-374.9zM263.7 28.8h139.7M263.7 35.1h139.7M263.7 22.4v26.6M276.4 28.8v6.3M286.1 28.8v6.3M355.7 28.8v6.3M378 28.8v6.3M295.5 212.7v44.4M403.4 212.7h-158.7v44.4M295.5 225.4h107.9"/>
<path d="M244.7 241.1h158.7M244.7 249.1h50.8M295.5 250.8h107.9M305.1 241.1v9.7M320.9 250.8v6.3M333.6 241.1v9.7M359 250.8v6.3M393.8 241.1v9.7M17.1 266.8h397.8"/>
</g>
<g fill="#000" stroke="#000" stroke-width=".24">
<path d="M212.2 18.6h7.6l-3.8 3.8zM25 136l3.5 3.8-3.5 3.8zM407 136v7.6l-3.6-3.8zM216 257.1l3.8 3.8h-7.6z"/>
<path d="M215.7 16.1l.5 2.5v-2.5zM215.7 16.1l.5 2.5h-.5z"/>
<path d="M22.4 139.5v.5l2.6-.5zM22.4 140l2.6-.5v.5z"/>
<path d="M407 140h2.5v-.5zM407 139.5h2.5l-2.5 .5z"/>
<path d="M215.7 260.9v2.6h.5zM215.7 260.9h.5v2.6z"/>
</g>
<!-- layer: VIEWPORT -->
<path d="M28.5 22.4h235.2v12.7h139.7v177.6h-158.7v44.4h-216.2z" fill="none" stroke="#545454" stroke-width=".25"/>
<text font-size="26.1" fill="#545454" x="257.5" y="238.1">B</text>
<g font-size="13.1" fill="#545454">
<text x="297.7" y="223.8">PORTFOLIO</text>
<text x="302.1" y="237.8">Gear Puller Detailed Parts</text>
</g>
<g font-size="4.4" fill="#545454">
<text x="305.7" y="255.5">1/2&quot;=1&quot;</text>
<text x="322.2" y="255.7">Thomas Armiras</text>
<text x="369.7" y="255.3">1 OF 3</text>
</g>
<g font-size="3.2" fill="#545454">
<text x="327" y="111.8">HANDLE</text>
<text x="319.5" y="115.3">1020 STL-1 REQ.</text>
<text x="58.2" y="142.6">1020 STL-1 REQ.</text>
<text x="67.6" y="139">YOKE</text>
<text x="312.8" y="159.6">KNOB</text>
<text x="303.9" y="163.2">1020 STL-2 REQ.</text>
<text x="152.3" y="177.1">ARM</text>
<text x="142.2" y="180.7">1020 STL-2 REQ.</text>
<text x="238.8" y="201.8">SCREW</text>
<text x="230.9" y="205.3">1020 STL-1 REQ.</text>
<text x="148.6" y="221">SPRING PIN</text>
<text x="146.9" y="224.5">SEETL-2 REQ.</text>
<text x="64.3" y="237.7">SPREAD NUT</text>
<text x="60.2" y="241.3">1020 STL-1 REQ.</text>
</g>
<g font-size="2.5">
<text x="332.6" y="26.7">REVISIONS</text>
<text x="266.5" y="32.8">ZONE</text>
<text x="278.5" y="32.8">REV</text>
<text x="311.5" y="32.8">DESCRIPTION</text>
<text x="364" y="32.8">DATE</text>
<text x="384.2" y="32.8">APPROVED</text>
<text x="297.7" y="244">SIZE</text>
<text x="306.9" y="244">FSCM NO.</text>
<text x="335.4" y="244">DWG NO.</text>
<text x="395.8" y="244">REV</text>
<text x="296.8" y="254.8">SCALE</text>
<text x="360.3" y="254.8">SHEET</text>
</g>
<g font-size="2.4" fill="#f00">
<text x="43.6" y="48.9">M12X1.75</text>
<text x="111" y="49.9">6</text>
<text x="131.3" y="50.4">5</text>
<text x="152.4" y="54.7">R6</text>
<text x="230.3" y="55.3">Ø8</text>
<text x="260.2" y="54.3">9</text>
<text x="111.8" y="65.9">18</text>
<text x="190.6" y="68">22</text>
<text x="144.3" y="72">Ø20</text>
<text x="261.7" y="73.4">22</text>
<text x="346.3" y="74.9">M6X1-6 BOTH ENDS</text>
<text x="89.8" y="82.7">20</text>
<text x="103.5" y="78.9">6</text>
<text x="265" y="80.8">82</text>
<text x="32.7" y="85.5">Ø8X2</text>
<text x="146.7" y="89.2">Ø8</text>
<text x="190.6" y="95">29</text>
<text x="151" y="96.3">R10</text>
<text x="330.5" y="101.2">100</text>
<text x="389.8" y="98">Ø6</text>
<text x="105.6" y="106.9">12</text>
<text x="111.8" y="103.6">18</text>
<text x="199.6" y="110.3">102</text>
<text x="59.4" y="121.9">19</text>
<text x="79.5" y="121.9">19</text>
<text x="268.2" y="123.1">116</text>
<text x="69.7" y="131">58</text>
<text x="290.1" y="127.8">Ø14</text>
<text x="214.1" y="148.8">M12X1.75</text>
<text x="147.9" y="150.3">R1.5</text>
<text x="163.6" y="154.1">R2</text>
<text x="187.7" y="154.6">6</text>
<text x="288.7" y="154.6">M6X1-7</text>
<text x="150.3" y="160.2">18°</text>
<text x="61.8" y="162.8">M12X1</text>
<text x="110" y="163.5">Ø32</text>
<text x="130.2" y="170.1">14</text>
<text x="171.1" y="170.1">13</text>
<text x="188" y="168.7">R3</text>
<text x="204.7" y="181.3">CONICAL POINT</text>
<text x="258.1" y="188.7">6</text>
<text x="151.1" y="193.4">Ø8</text>
<text x="181.3" y="194.6">1</text>
<text x="242.3" y="193.4">60°</text>
<text x="58" y="214.9">13</text>
<text x="63.6" y="210.1">4</text>
<text x="165.2" y="210.7">18</text>
<text x="82.6" y="229.7">Ø22</text>
</g>
</svg>
